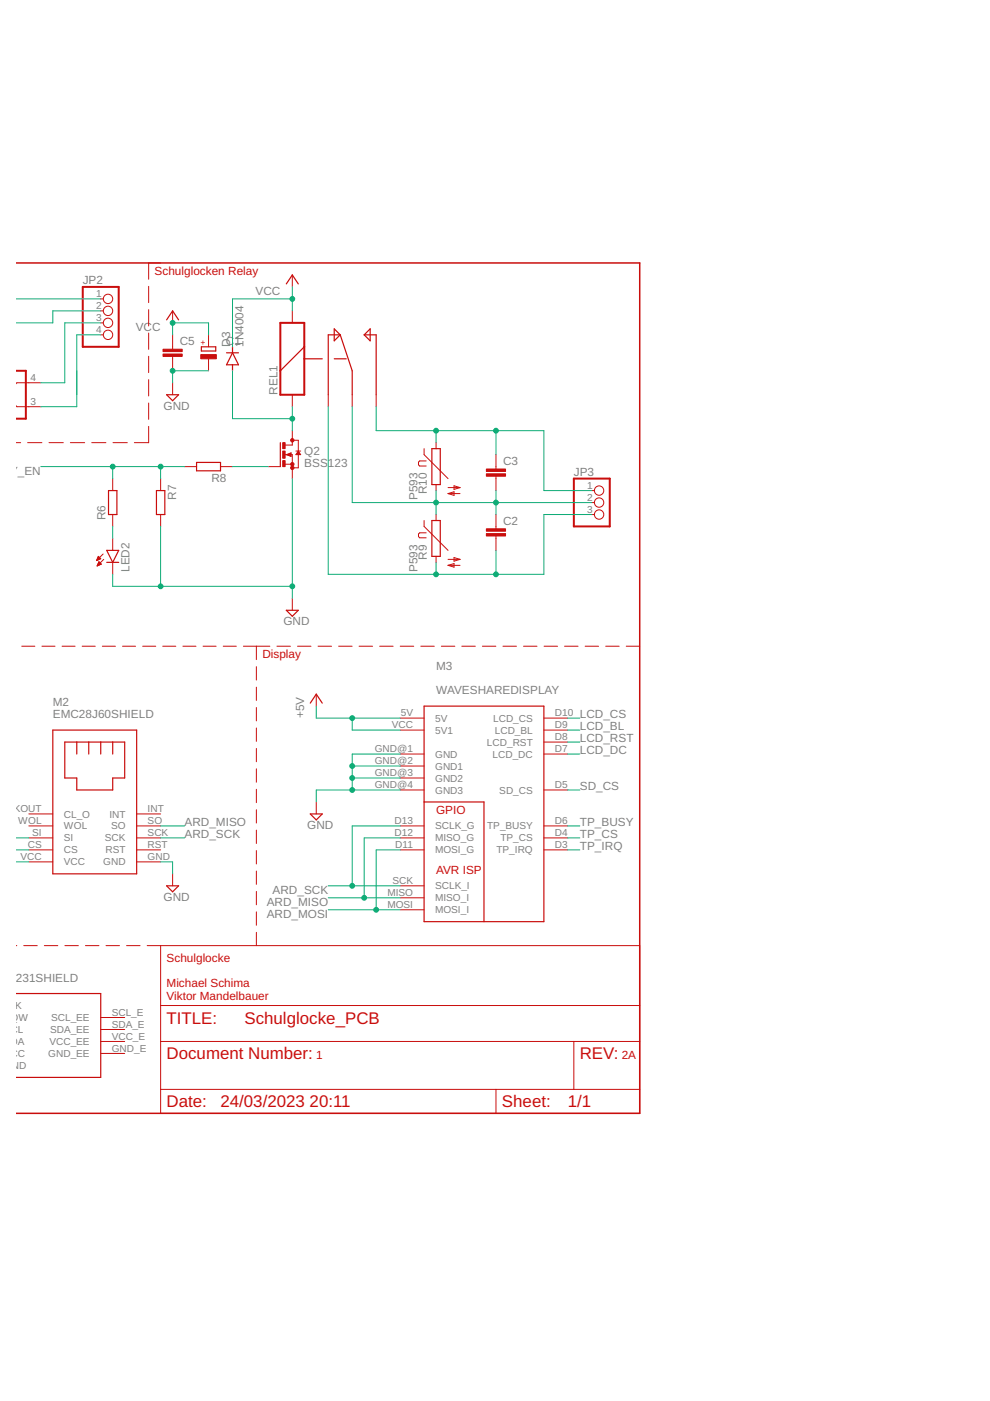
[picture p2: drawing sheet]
<svg xmlns="http://www.w3.org/2000/svg" width="210mm" height="297mm" viewBox="0 0 210 297" stroke-linecap="round" stroke-linejoin="round" font-family="sans-serif">
<g fill="none" stroke="#c90d0c" stroke-width=".21">
<path d="M34.1 55.8h-2.6v3.4M62 58.3v2.5M21.4 63.4h.5M21.4 65.9h.5M21.4 68.5h.5M21.4 71h.5M31.5 60.7v3.5M31.5 65.7v3.4M31.5 70.6v3.5M31.5 75.5v3.5M36.6 65.9v2.6M36.6 71v3"/>
<path d="M36.6 75.6v3M44.2 71v2.5M44.2 76.1v2.5M62 65.9v2.6M3.4 93.9h1M3.4 86.1l.2 .1h5.1M5.9 93.9h3M8.7 81.2h-5.1l-.2 .1M10.4 93.9h3M14.9 93.9h3M19.5 93.9h3M24 93.9h3"/>
<path d="M31.5 80.5v3.4M31.5 85.4v3.5M31.5 90.4v3.5h-3M36.6 81.2v2.5M39.1 98.9h2.6M46.8 98.9h2.5M56.9 98.9h2.5M60.5 96.4h1.5v5.1M60.5 98.4h1.5M60.7 96.4l1-.4v.8zM62 83.7v2.5M62 91.3v3.1h-1.5"/>
<path d="M62 93.3h1.2v5.9h-1.2M62.7 95.6h1.1M63.2 95.6l.6 .8h-1.1zM69.6 83.7v2.5M74.7 83.7v2.5M79.8 83.7v2.5M89.9 95.1v1.3l5.1 5.1M90.4 97.7h-1.4l-.3 .3v.6l.3 .2h1.4M92.5 93.9v1.2M105.2 96.4v3M20.5 118.8h.1M20.5 118.7h.3"/>
<path d="M20.6 118.6h.5M20.6 118.4h.7M20.6 119.9h.2M20.7 118.3h.5M20.7 119.8h.4M20.7 118.2h.4M20.7 119.7h.7M20.8 118.1h.2M20.8 119.5h.6M20.8 119.4h.5M20.9 119.3h.2M20.9 119.2h.1"/>
<path d="M21 119.1l.5 .5-.9 .4zM21.4 118.5l-.6-.5-.3 .9M21.4 118.5l-.9 .4M21.9 117.5l-1.4 1.4M22 118.6l-1.4 1.4M23.9 101.5v2.5M23.9 109.1v2.5M23.9 114.2v2.5M23.9 119.2v2.6M34.1 101.5v2.5M34.1 109.1v2.5M89.9 110.4v1.2l5.1 5.1"/>
<path d="M90.4 113h-1.4l-.3 .2v.6l.3 .2h1.4M92.5 102.7v1.3M92.5 109.1v1.3M92.5 118v1.2M95 118.6h2.5M95 104.6h2.5M95 104.6l1.3-.3v.7zM95 119.9l1.3-.4v.7zM95 103.4h2.5M95 119.9h2.5M96.3 103l1.2 .4-1.2 .4zM96.3 118.2l1.2 .4-1.2 .4z"/>
<path d="M105.2 101v3M105.2 109.1v3M105.2 113.6v3.1M125.5 104h.5M125.5 106.6h.5M125.5 109.1h.5M4.6 137h2.8M8.9 137h2.8M13.2 137h2.7M17.4 137h2.8M21.7 137h2.8M26 137h2.7"/>
<path d="M30.2 137h2.8M34.5 137h2.8M38.8 137h2.8M43.1 137h2.7M47.3 137h2.8M51.6 137h5.6M54.4 137v2.8M58.7 137h2.9M62 126.9v2.5M63.1 137h2.8M67.4 137h2.9M71.8 137h2.9"/>
<path d="M76.1 137h2.9M80.5 137h2.9M84.9 137h2.8M89.2 137h2.9M93.6 137h2.8M97.9 137h2.9M102.3 137h2.8M106.6 137h2.9M111 137h2.9M115.4 137h2.8M119.7 137h2.9M124.1 137h2.8"/>
<path d="M128.4 137h2.9M132.8 137h2.8M54.4 141.4v2.8M54.4 145.7v2.8M54.4 150v2.8M54.4 154.3v2.9M54.4 158.7v2.8M67.1 147.2v2.5M84.8 152.3h5.1M84.8 159.9h5.1M84.8 154.8h5.1M115.3 152.3h5.1"/>
<path d="M115.3 159.9h5.1M115.3 154.8h5.1M115.3 157.3h5.1M6.1 172.6h5.1M6.1 175.1h5.1M6.1 177.7h5.1M29 172.6h5.1M29 175.1h5.1M29 177.7h5.1M54.4 163v2.8M54.4 167.3v2.9M54.4 171.7v2.8"/>
<path d="M54.4 176v2.8M67.1 170v2.6M84.8 175.1h5.1M84.8 177.7h5.1M84.8 167.5h5.1M84.8 162.4h5.1M84.8 165h5.1M115.3 175.1h5.1M115.3 177.7h5.1M115.3 167.5h5.1M6.1 180.2h5.1M6.1 182.7h5.1"/>
<path d="M29 180.2h5.1M29 182.7h5.1M36.6 185.3v2.5M54.4 180.3v2.9M54.4 184.7v2.8M54.4 189v2.8M54.4 193.3v2.9M54.4 197.7v2.8M84.8 180.2h5.1M84.8 187.8h5.1M84.8 190.4h5.1M84.8 192.9h5.1"/>
<path d="M115.3 180.2h5.1M3.4 200.5h.2M5 200.5h2.9M9.4 200.5h2.9M13.8 200.5h2.8M18.1 200.5h2.9M21.4 215.7h5M21.4 218.3h5M22.5 200.5h2.8M26.8 200.5h2.9M31.2 200.5h104.4v35.6h-101.5v-35.6M34.1 213.2h101.5"/>
<path d="M21.4 220.8h5M21.4 223.4h5M34.1 220.8h101.5M34.1 231h101.5M105.2 231v5.1M121.7 220.8v10.2"/>
<circle cx="22.9" cy="65.9" r=".99"/>
<circle cx="22.9" cy="71" r=".99"/>
<circle cx="22.9" cy="68.5" r=".99"/>
<circle cx="22.9" cy="63.4" r=".99"/>
<circle cx="127" cy="104" r=".99"/>
<circle cx="127" cy="106.6" r=".99"/>
<circle cx="127" cy="109.1" r=".99"/>
</g>
<g fill="none" stroke="#c90d0c" stroke-width=".25">
<path d="M35.3 67.8l1.3-1.9 1.3 1.9M42.7 73.5h3v.9h-3zM48 74.8h2.6M49.3 74.8l1.3 2.5h-2.6zM49.3 73.5v1.3M49.3 77.3v1.3M60.7 60.2l1.3-1.9 1.2 1.9M64.5 73.5l-5.1 5.1M64.5 76.1h3.8M70.9 69.7l1.2 1.3-1.2 1.3zM70.9 76.1h2.5M72.1 71h-2.5v12.7"/>
<path d="M72.1 71l2.6 7.6v5.1M77.2 71h2.6v12.7M78.5 69.7v2.6l-1.3-1.3zM35.3 83.7h2.6l-1.3 1.3zM41.7 98h5.1v1.8h-5.1zM59.4 93.9v5M61 96.4l.6 .2v-.5l-.5 .3M63.2 95.9l.3 .4h-.5zM91.6 95.1h1.7v7.6h-1.7zM22.6 116.7h2.6l-1.3 2.5zM22.6 119.2h2.6M23 104h1.8v5.1h-1.8z"/>
<path d="M33.2 104h1.7v5.1h-1.7zM91.6 110.4h1.7v7.6h-1.7zM60.7 129.4h2.5l-1.2 1.3zM11.2 154.8h17.8v30.5h-17.8zM13.7 157.3h12.7v7.7h-2.5v2.5h-7.6v-2.5h-2.6zM16.3 157.3v2.6M18.8 157.3v2.6M21.4 157.3v2.6M23.9 157.3v2.6M65.8 149.1l1.3-1.9 1.2 1.9M89.9 149.7h25.4v45.7h-25.4zM65.8 172.6h2.5l-1.2 1.2z"/>
<path d="M89.9 170h12.7v25.4M35.3 187.8h2.6l-1.3 1.3zM3.4 210.7h18v17.7h-18"/>
</g>
<path d="M3.4 55.8h132.2v180.3h-132.2" fill="none" stroke="#c90d0c" stroke-width=".32"/>
<g fill="#c90d0c" stroke="#c90d0c" stroke-width=".21">
<circle cx="62" cy="99.2" r=".36"/>
<circle cx="62" cy="98.4" r=".36"/>
<circle cx="62" cy="93.3" r=".36"/>
</g>
<g fill="#c90d0c" stroke="#c90d0c" stroke-width=".21">
<path d="M59.9 93.9h.6v1.2h-.6z"/>
<path d="M59.9 97.7h.6v1.2h-.6z"/>
<path d="M59.9 95.6h.6v1.6h-.6z"/>
<path d="M103.1 113.1h4.1v.5h-4.1z"/>
<path d="M103.1 112.1h4.1v.5h-4.1z"/>
<path d="M103.1 100.5h4.1v.5h-4.1z"/>
<path d="M103.1 99.4h4.1v.5h-4.1z"/>
<path d="M34.6 75.1h4v.5h-4z"/>
<path d="M34.6 74h4v.5h-4z"/>
<path d="M42.6 75.2h3.3v.9h-3.3z"/>
</g>
<path d="M3.4 78.6h2.1v10.2h-2.1M17.5 60.8h7.7v12.7h-7.7zM59.4 68.5h5.1v15.2h-5.1zM121.7 101.5h7.6v10.1h-7.6z" fill="none" stroke="#c90d0c" stroke-width=".42"/>
<g fill="none" stroke="#0dab76" stroke-width=".21">
<path d="M3.4 63.4h18M21.4 65.9h-10.2v2.6h-7.8M21.4 68.5h-7.7v12.7h-5M21.4 71h-5.1v15.2h-7.6M36.6 71v-2.5h7.6v2.5M44.2 78.6h-7.6v2.6M49.3 78.6v10.2h12.7M62 63.4h-12.7v10.1M62 60.8v5.1M8.7 98.9h30.4M23.9 98.9v2.6M34.1 98.9v2.6"/>
<path d="M49.3 98.9h7.6M62 86.2v5.1M69.6 86.2v35.6h45.7v-12.7h10.2M74.7 86.2v20.4h50.8M79.8 86.2v5.1h35.5v12.7h10.2M92.5 91.3v2.6M105.2 91.3v5.1M23.9 111.6v2.6M34.1 111.6v12.7M62 101.5v25.4M92.5 104v5.1M92.5 119.2v2.6"/>
<path d="M105.2 104v5.1M105.2 116.7v5.1M23.9 121.8v2.5h38.1M67.1 149.7v2.6h17.7M74.7 152.3v2.5h10.1M84.8 159.9h-10.1v7.6M120.4 154.8h2.5M120.4 152.3h2.5M120.4 159.9h2.5M120.4 157.3h2.5M3.4 177.7h2.7M34.1 177.7h5"/>
<path d="M34.1 175.1h5M74.7 165h10.1M74.7 162.4h10.1M84.8 175.1h-10.1v12.7M84.8 167.5h-17.7v2.5M84.8 177.7h-7.6v12.7M120.4 167.5h2.5M120.4 177.7h2.5M120.4 175.1h2.5M3.4 182.7h2.7M3.4 180.2h2.7M34.1 182.7h2.5v2.6"/>
<path d="M69.6 192.9h15.2M69.6 190.4h15.2M69.6 187.8h15.2M84.8 180.2h-5v12.7M120.4 180.2h2.5"/>
</g>
<g fill="#0dab76" stroke="#0dab76" stroke-width=".21">
<circle cx="74.7" cy="152.3" r=".51"/>
<circle cx="62" cy="63.4" r=".51"/>
<circle cx="36.6" cy="68.5" r=".51"/>
<circle cx="62" cy="124.3" r=".51"/>
<circle cx="34.1" cy="124.3" r=".51"/>
<circle cx="74.7" cy="165" r=".51"/>
<circle cx="74.7" cy="162.4" r=".51"/>
<circle cx="74.7" cy="167.5" r=".51"/>
<circle cx="36.6" cy="78.6" r=".51"/>
<circle cx="62" cy="88.8" r=".51"/>
<circle cx="105.2" cy="106.6" r=".51"/>
<circle cx="92.5" cy="106.6" r=".51"/>
<circle cx="105.2" cy="91.3" r=".51"/>
<circle cx="92.5" cy="91.3" r=".51"/>
<circle cx="105.2" cy="121.8" r=".51"/>
<circle cx="92.5" cy="121.8" r=".51"/>
<circle cx="79.8" cy="192.9" r=".51"/>
<circle cx="77.2" cy="190.4" r=".51"/>
<circle cx="74.7" cy="187.8" r=".51"/>
<circle cx="34.1" cy="98.9" r=".51"/>
<circle cx="23.9" cy="98.9" r=".51"/>
</g>
<g font-size="3.6" fill="#c90d0c">
<text x="35.3" y="217">TITLE:</text>
<text x="51.8" y="217">Schulglocke_PCB</text>
<text x="35.3" y="224.6">Document Number:</text>
<text x="122.9" y="224.6">REV:</text>
<text x="35.3" y="234.8">Date:</text>
<text x="46.7" y="234.8">24/03/2023</text>
<text x="65.6" y="234.8">20:11</text>
<text x="106.4" y="234.8">Sheet:</text>
<text x="120.4" y="234.8">1/1</text>
</g>
<g font-size="2.5" fill="#c90d0c">
<text x="32.8" y="58.3">Schulglocken Relay</text>
<text x="55.6" y="139.6">Display</text>
<text x="92.5" y="172.6">GPIO</text>
<text x="92.5" y="185.3">AVR ISP</text>
<text x="35.3" y="203.9">Schulglocke</text>
<text x="35.3" y="209.3">Michael Schima</text>
<text x="35.3" y="211.9">Viktor Mandelbauer</text>
<text x="67.1" y="224.6">1</text>
<text x="131.8" y="224.6">2A</text>
</g>
<g font-size="2.5" fill="#808080">
<text x="17.5" y="60.2">JP2</text>
<text x="54.2" y="62.6">VCC</text>
<text x="28.8" y="70.2">VCC</text>
<text x="38.1" y="73.2">C5</text>
<text x="47.9" y="73">C</text>
<text x="48.8" y="73.5" transform="rotate(-90 48.8 73.5)">D3</text>
<text x="49.7" y="73">1</text>
<text x="51.6" y="73.5" transform="rotate(-90 51.6 73.5)">1N4004</text>
<text x="58.8" y="83.7" transform="rotate(-90 58.8 83.7)">REL1</text>
<text x="34.7" y="86.9">GND</text>
<text x="-.7" y="100.7">LAY_EN</text>
<text x="64.5" y="98.9">BSS123</text>
<text x="64.5" y="96.4">Q2</text>
<text x="106.7" y="98.5">C3</text>
<text x="121.7" y="100.8">JP3</text>
<text x="37.3" y="105.9" transform="rotate(-90 37.3 105.9)">R7</text>
<text x="44.8" y="102.2">R8</text>
<text x="88.5" y="106.1" transform="rotate(-90 88.5 106.1)">P593</text>
<text x="90.5" y="104.8" transform="rotate(-90 90.5 104.8)">R10</text>
<text x="22.4" y="110.4" transform="rotate(-90 22.4 110.4)">R6</text>
<text x="106.7" y="111.2">C2</text>
<text x="90.5" y="118.6" transform="rotate(-90 90.5 118.6)">R9</text>
<text x="27.4" y="121.3" transform="rotate(-90 27.4 121.3)">LED2</text>
<text x="88.5" y="121.3" transform="rotate(-90 88.5 121.3)">P593</text>
<text x="60.1" y="132.6">GND</text>
<text x="92.5" y="142.1">M3</text>
<text x="11.2" y="149.7">M2</text>
<text x="92.5" y="147.2">WAVESHAREDISPLAY</text>
<text x="11.2" y="152.3">EMC28J60SHIELD</text>
<text x="64.5" y="152.3" transform="rotate(-90 64.5 152.3)">+5V</text>
<text x="122.9" y="152.3">LCD_CS</text>
<text x="122.9" y="154.8">LCD_BL</text>
<text x="122.9" y="157.3">LCD_RST</text>
<text x="122.9" y="159.9">LCD_DC</text>
<text x="122.9" y="167.5">SD_CS</text>
<text x="39.1" y="175.1">ARD_MISO</text>
<text x="39.1" y="177.6">ARD_SCK</text>
<text x="65.2" y="175.7">GND</text>
<text x="122.9" y="175.1">TP_BUSY</text>
<text x="122.9" y="177.6">TP_CS</text>
<text x="122.9" y="180.2">TP_IRQ</text>
<text x="34.7" y="191">GND</text>
<text x="57.8" y="189.6">ARD_SCK</text>
<text x="56.5" y="194.7">ARD_MOSI</text>
<text x="56.5" y="192.1">ARD_MISO</text>
<text x=".3" y="208.1">S3231SHIELD</text>
</g>
<g font-size="2.1" fill="#808080">
<text x="20.4" y="63">1</text>
<text x="20.4" y="65.6">2</text>
<text x="20.4" y="68.1">3</text>
<text x="20.4" y="70.6">4</text>
<text x="6.5" y="80.8">4</text>
<text x="6.5" y="85.9">3</text>
<text x="124.5" y="103.6">1</text>
<text x="124.5" y="106.2">2</text>
<text x="124.5" y="108.7">3</text>
<text x="83.1" y="154.4">VCC</text>
<text x="85" y="151.9">5V</text>
<text x="92.3" y="153">5V</text>
<text x="92.3" y="155.6">5V1</text>
<text x="104.6" y="153">LCD_CS</text>
<text x="104.9" y="155.6">LCD_BL</text>
<text x="117.7" y="151.9">D10</text>
<text x="117.7" y="154.4">D9</text>
<text x="79.5" y="159.5">GND@1</text>
<text x="92.3" y="160.6">GND</text>
<text x="103.2" y="158.1">LCD_RST</text>
<text x="104.4" y="160.6">LCD_DC</text>
<text x="117.7" y="157">D8</text>
<text x="117.7" y="159.5">D7</text>
<text x="79.5" y="162.1">GND@2</text>
<text x="79.5" y="164.6">GND@3</text>
<text x="79.5" y="167.1">GND@4</text>
<text x="92.3" y="163.2">GND1</text>
<text x="92.3" y="165.7">GND2</text>
<text x="117.7" y="167.1">D5</text>
<text x=".2" y="172.2">CLKOUT</text>
<text x="13.5" y="173.3">CL_O</text>
<text x="23.2" y="173.3">INT</text>
<text x="31.3" y="172.2">INT</text>
<text x="92.3" y="168.2">GND3</text>
<text x="105.9" y="168.3">SD_CS</text>
<text x="3.9" y="174.8">WOL</text>
<text x="5.9" y="179.8">CS</text>
<text x="6.8" y="177.3">SI</text>
<text x="13.5" y="175.9">WOL</text>
<text x="13.5" y="178.4">SI</text>
<text x="22.3" y="178.4">SCK</text>
<text x="23.5" y="175.9">SO</text>
<text x="31.3" y="174.8">SO</text>
<text x="31.3" y="177.3">SCK</text>
<text x="31.3" y="179.8">RST</text>
<text x="83.7" y="174.8">D13</text>
<text x="83.7" y="177.3">D12</text>
<text x="83.8" y="179.8">D11</text>
<text x="92.3" y="175.9">SCLK_G</text>
<text x="92.3" y="178.4">MISO_G</text>
<text x="103.3" y="175.9">TP_BUSY</text>
<text x="106.1" y="178.4">TP_CS</text>
<text x="117.7" y="174.8">D6</text>
<text x="117.7" y="177.3">D4</text>
<text x="117.7" y="179.8">D3</text>
<text x="4.3" y="182.4">VCC</text>
<text x="13.5" y="180.9">CS</text>
<text x="13.5" y="183.5">VCC</text>
<text x="21.9" y="183.5">GND</text>
<text x="22.4" y="180.9">RST</text>
<text x="31.3" y="182.4">GND</text>
<text x="92.3" y="180.9">MOSI_G</text>
<text x="105.3" y="180.9">TP_IRQ</text>
<text x="82.1" y="190">MISO</text>
<text x="83.2" y="187.4">SCK</text>
<text x="92.3" y="188.6">SCLK_I</text>
<text x="92.3" y="191.1">MISO_I</text>
<text x="82.1" y="192.5">MOSI</text>
<text x="92.3" y="193.6">MOSI_I</text>
<text x=".8" y="214">32K</text>
<text x="23.7" y="215.4">SCL_E</text>
<text x=".8" y="216.5">SQW</text>
<text x=".8" y="219">SCL</text>
<text x=".8" y="221.6">SDA</text>
<text x="10.5" y="221.6">VCC_EE</text>
<text x="10.6" y="219">SDA_EE</text>
<text x="10.8" y="216.5">SCL_EE</text>
<text x="23.7" y="217.9">SDA_E</text>
<text x="23.7" y="220.5">VCC_E</text>
<text x=".8" y="224.1">VCC</text>
<text x=".8" y="226.7">GND</text>
<text x="10.2" y="224.1">GND_EE</text>
<text x="23.7" y="223">GND_E</text>
</g>
<text font-size="1.8" fill="#c90d0c" x="43.6" y="73.1" transform="rotate(-90 43.6 73.1)">+</text>
</svg>
